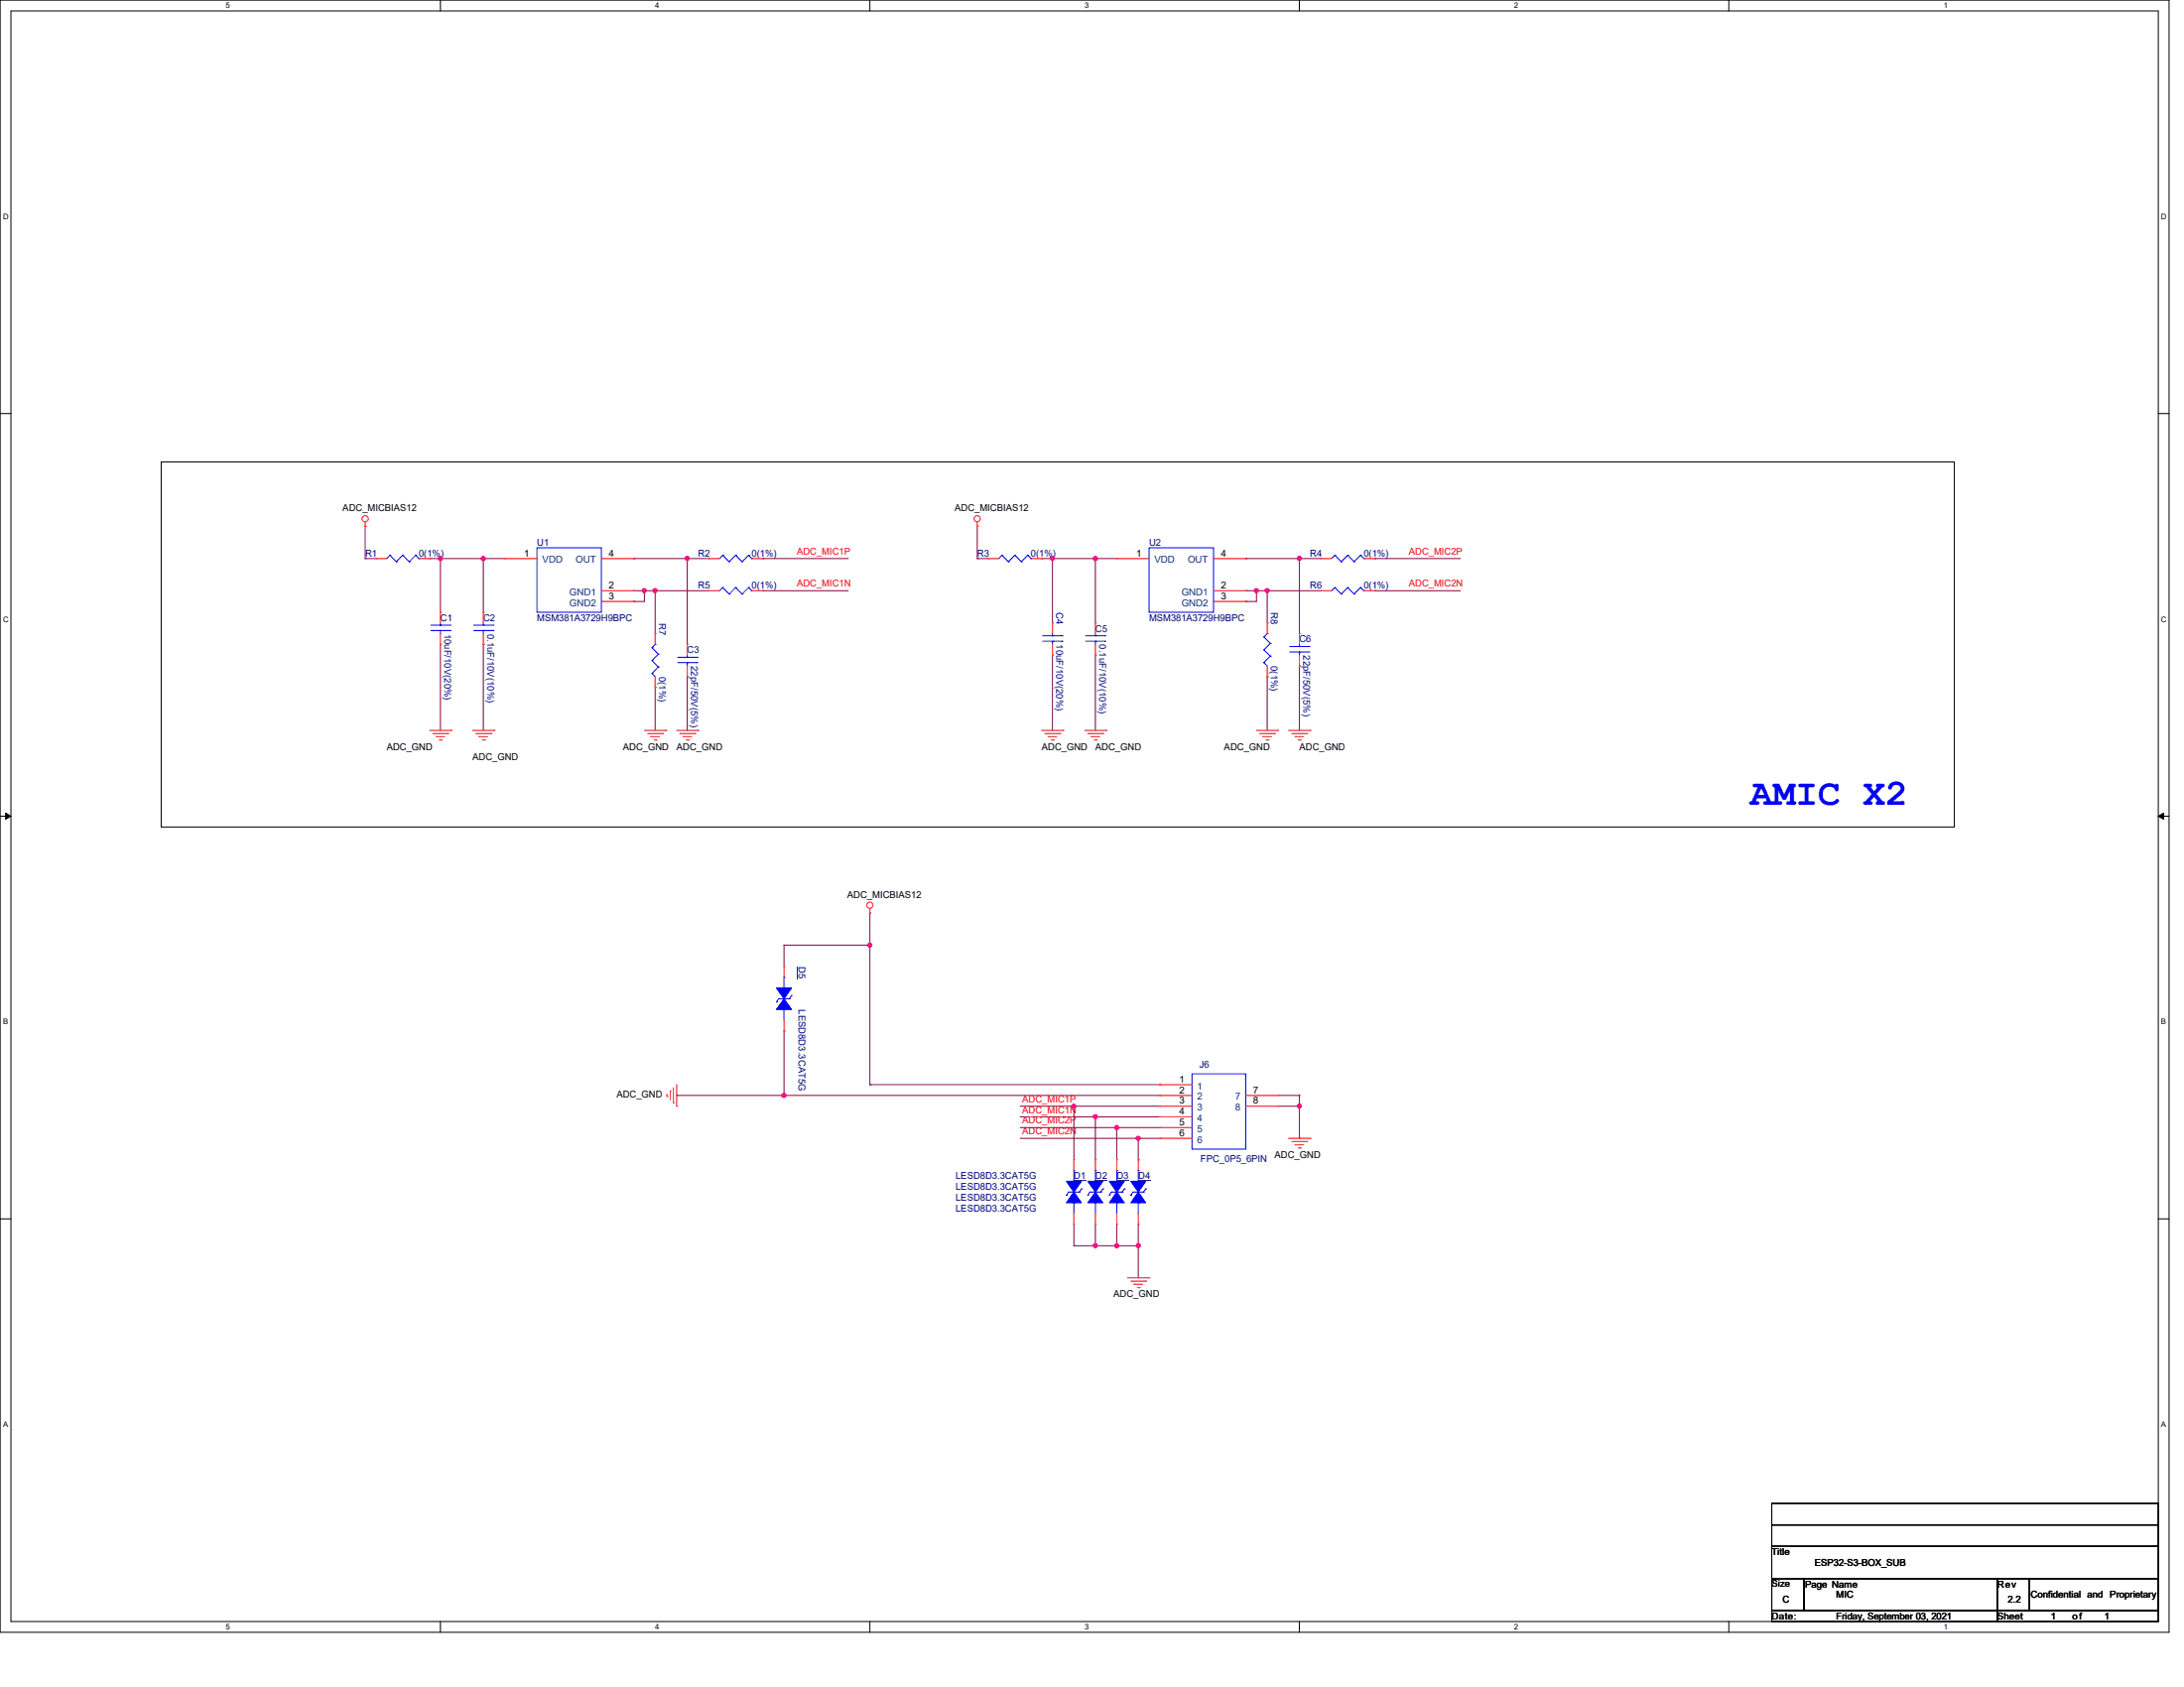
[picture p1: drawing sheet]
<svg xmlns="http://www.w3.org/2000/svg" width="558mm" height="431mm" viewBox="0 0 558 431" stroke-linecap="round" stroke-linejoin="round" font-family="sans-serif">
<g fill="none" stroke="#000" stroke-width=".25">
<path d="M0 0h554.2v417h-554.2zM2.8 2.8h548.6v411.5h-548.6zM112.5 0v2.8M222.2 0v2.8M332 0v2.8M441.7 0v2.8M0 105.7h2.8M41.2 118h458.1v93.3h-458.1zM551.4 105.7h2.8M0 208.5h2.8M1.4 207.7l1.4 .8-1.4 .8zM551.4 208.5l1.4-.8v1.6z"/>
<path d="M551.4 208.5h2.8M0 311.4h2.8M551.4 311.4h2.8M112.5 414.3v2.7M222.2 414.3v2.7M332 414.3v2.7M441.7 414.3v2.7"/>
</g>
<path d="M1.4 207.7l1.4 .8-1.4 .8zM551.4 208.5l1.4-.8v1.6z" fill="#000"/>
<path d="M164.6 150.9h.1M164.6 150.9h2.8M167.4 150.9h.1M167.4 150.9v11" fill="none" stroke="#800040" stroke-width=".25"/>
<circle cx="167.4" cy="150.9" r=".53" fill="#f0f"/>
<circle cx="167.4" cy="150.9" r=".53" fill="none" stroke="#f0f" stroke-width=".25"/>
<path d="M161.9 150.9h.1M161.9 150.9h2.7M167.4 150.9h.1M167.4 150.9h13.7M167.4 175.6h.1M167.4 175.6v11" fill="none" stroke="#800040" stroke-width=".25"/>
<circle cx="164.6" cy="150.9" r=".53" fill="#f0f"/>
<circle cx="164.6" cy="150.9" r=".53" fill="none" stroke="#f0f" stroke-width=".25"/>
<path d="M109.8 142.7h.1M109.8 142.7h2.7M161.9 153.7h.1M164.6 150.9h.1M164.6 150.9v2.8h-2.7M175.6 172.9h.1M175.6 172.9v13.7" fill="none" stroke="#800040" stroke-width=".25"/>
<circle cx="112.5" cy="142.7" r=".53" fill="#f0f"/>
<circle cx="112.5" cy="142.7" r=".53" fill="none" stroke="#f0f" stroke-width=".25"/>
<path d="M112.5 142.7h.1M112.5 142.7v13.7M112.5 142.7h16.5M123.5 142.7h.1M123.5 142.7v13.7M112.5 164.6h.1M112.5 164.6v22M123.5 164.6h.1M123.5 164.6v22" fill="none" stroke="#800040" stroke-width=".25"/>
<circle cx="123.5" cy="142.7" r=".53" fill="#f0f"/>
<circle cx="123.5" cy="142.7" r=".53" fill="none" stroke="#f0f" stroke-width=".25"/>
<path d="M93.3 134.5h.1M93.3 134.5v8.2M93.3 142.7h.1M93.3 142.7h2.8M161.9 142.7h.1M161.9 142.7h13.7M175.6 142.7h.1M175.6 142.7v21.9" fill="none" stroke="#800040" stroke-width=".25"/>
<circle cx="175.6" cy="142.7" r=".53" fill="#f0f"/>
<circle cx="175.6" cy="142.7" r=".53" fill="none" stroke="#f0f" stroke-width=".25"/>
<path d="M175.6 142.7h.1M175.6 142.7h5.5M194.8 142.7h.1M194.8 150.9h.1M194.8 142.7h21.9M194.8 150.9h21.9M321 150.9h.1M321 150.9h2.8M323.8 150.9h.1M323.8 150.9v8.3" fill="none" stroke="#800040" stroke-width=".25"/>
<circle cx="323.7" cy="150.9" r=".53" fill="#f0f"/>
<circle cx="323.7" cy="150.9" r=".53" fill="none" stroke="#f0f" stroke-width=".25"/>
<path d="M318.3 150.9h.1M318.3 150.9h2.7M323.8 150.9h.1M323.8 150.9h13.7M323.8 172.9h.1M323.8 172.9v13.7" fill="none" stroke="#800040" stroke-width=".25"/>
<circle cx="321" cy="150.9" r=".53" fill="#f0f"/>
<circle cx="321" cy="150.9" r=".53" fill="none" stroke="#f0f" stroke-width=".25"/>
<path d="M266.1 142.7h.1M266.1 142.7h13.8M268.9 142.7h.1M268.9 142.7v16.5M279.9 142.7h.1M279.9 142.7v16.5M318.3 153.7h.1M321 150.9h.1M321 150.9v2.8h-2.7M332 170.1h.1M332 170.1v16.5" fill="none" stroke="#800040" stroke-width=".25"/>
<circle cx="279.8" cy="142.7" r=".53" fill="#f0f"/>
<circle cx="279.8" cy="142.7" r=".53" fill="none" stroke="#f0f" stroke-width=".25"/>
<circle cx="268.9" cy="142.7" r=".53" fill="#f0f"/>
<circle cx="268.9" cy="142.7" r=".53" fill="none" stroke="#f0f" stroke-width=".25"/>
<g fill="none" stroke="#800040" stroke-width=".25">
<path d="M249.7 134.5h.1M249.7 134.5v8.2M249.7 142.7h.1M249.7 142.7h2.7M279.9 142.7h.1M279.9 142.7h5.4M318.3 142.7h.1M318.3 142.7h13.7M332 142.7h.1M332 142.7v19.2M268.9 167.4h.1M268.9 167.4v19.2"/>
<path d="M279.9 167.4h.1M279.9 167.4v19.2"/>
</g>
<circle cx="332" cy="142.7" r=".53" fill="#f0f"/>
<circle cx="332" cy="142.7" r=".53" fill="none" stroke="#f0f" stroke-width=".25"/>
<path d="M332 142.7h.1M332 142.7h5.5M351.2 142.7h.1M351.2 150.9h.1M351.2 142.7h21.9M351.2 150.9h21.9M222.2 233.2h.1M222.2 233.2v8.3M222.2 277.1h.1M222.2 277.1h74.1M260.6 285.3h19.3M279.9 285.3h.1" fill="none" stroke="#800040" stroke-width=".25"/>
<circle cx="279.8" cy="285.3" r=".53" fill="#f0f"/>
<circle cx="279.8" cy="285.3" r=".53" fill="none" stroke="#f0f" stroke-width=".25"/>
<path d="M260.6 282.6h13.8M260.6 290.8h30.2M274.4 282.6h.1M290.8 290.8h.1" fill="none" stroke="#800040" stroke-width=".25"/>
<circle cx="290.8" cy="290.8" r=".53" fill="#f0f"/>
<circle cx="290.8" cy="290.8" r=".53" fill="none" stroke="#f0f" stroke-width=".25"/>
<path d="M260.6 288.1h24.7M285.3 288.1h.1" fill="none" stroke="#800040" stroke-width=".25"/>
<circle cx="285.3" cy="288.1" r=".53" fill="#f0f"/>
<circle cx="285.3" cy="288.1" r=".53" fill="none" stroke="#f0f" stroke-width=".25"/>
<path d="M172.9 279.9h.1M172.9 279.9h123.4M296.3 279.9h.1" fill="none" stroke="#800040" stroke-width=".25"/>
<circle cx="200.3" cy="279.8" r=".53" fill="#f0f"/>
<circle cx="200.3" cy="279.8" r=".53" fill="none" stroke="#f0f" stroke-width=".25"/>
<path d="M200.3 241.5h.1M200.3 241.5v5.4M200.3 241.5h21.9M200.3 263.4h.1M200.3 263.4v16.5" fill="none" stroke="#800040" stroke-width=".25"/>
<circle cx="222.2" cy="241.4" r=".53" fill="#f0f"/>
<circle cx="222.2" cy="241.4" r=".53" fill="none" stroke="#f0f" stroke-width=".25"/>
<path d="M222.2 241.5h.1M222.2 241.5v35.6M274.4 282.6h.1M274.4 282.6v13.7M274.4 282.6h21.9" fill="none" stroke="#800040" stroke-width=".25"/>
<circle cx="274.3" cy="282.6" r=".53" fill="#f0f"/>
<circle cx="274.3" cy="282.6" r=".53" fill="none" stroke="#f0f" stroke-width=".25"/>
<path d="M279.9 285.3h.1M279.9 285.3v11M279.9 285.3h16.4M285.3 288.1h.1M285.3 288.1v8.2M285.3 288.1h11M290.8 296.3h.1M296.3 290.8h.1M296.3 290.8h-5.5v5.5M290.8 318.3h.1M290.8 312.8v5.5" fill="none" stroke="#800040" stroke-width=".25"/>
<circle cx="290.8" cy="318.2" r=".53" fill="#f0f"/>
<circle cx="290.8" cy="318.2" r=".53" fill="none" stroke="#f0f" stroke-width=".25"/>
<path d="M274.4 318.3h.1M274.4 312.8v5.5M274.4 318.3h5.5M279.9 318.3h.1" fill="none" stroke="#800040" stroke-width=".25"/>
<circle cx="279.8" cy="318.2" r=".53" fill="#f0f"/>
<circle cx="279.8" cy="318.2" r=".53" fill="none" stroke="#f0f" stroke-width=".25"/>
<path d="M279.9 318.3h.1M279.9 312.8v5.5M279.9 318.3h5.4M285.3 318.3h.1M285.3 312.8v5.5M290.8 318.3v8.2M290.8 326.5h.1" fill="none" stroke="#800040" stroke-width=".25"/>
<circle cx="285.3" cy="318.2" r=".53" fill="#f0f"/>
<circle cx="285.3" cy="318.2" r=".53" fill="none" stroke="#f0f" stroke-width=".25"/>
<path d="M326.5 279.9h5.5M332 279.9h.1M332 279.9v10.9M326.5 282.6h5.5M332 282.6h.1M332 290.8h.1M285.3 318.3h5.5M290.8 318.3h.1" fill="none" stroke="#800040" stroke-width=".25"/>
<circle cx="332" cy="282.6" r=".53" fill="#f0f"/>
<circle cx="332" cy="282.6" r=".53" fill="none" stroke="#f0f" stroke-width=".25"/>
<g fill="none" stroke="#f00" stroke-width=".25">
<path d="M93.3 134.5h.1M93.3 133.4v1.1M249.7 134.5h.1M249.7 133.4v1.1M181.1 150.9h.1M181.1 142.7h.1M181.1 150.9h2.8M181.1 142.7h2.8M192.1 150.9h2.7M192.1 142.7h2.7M194.8 150.9h.1M194.8 142.7h.1"/>
<path d="M167.4 175.6h.1M167.4 161.9h.1M167.4 161.9v2.7M167.4 172.9v2.7M109.8 186.6h5.5M110.6 187.4h3.8M111.4 188.2h.1M111.4 188.2h2.2M112.3 189.1h.5M112.8 189.1h.1M114.4 187.4h.1M115.3 186.6h.1"/>
<path d="M120.7 186.6h5.5M121.6 187.4h3.8M122.4 188.2h.1M122.4 188.2h2.2M123.2 189.1h.6M123.8 189.1h.1M125.4 187.4h.1M126.2 186.6h.1M164.6 186.6h5.5M165.5 187.4h3.8M166.3 188.2h.1M166.3 188.2h2.2"/>
<path d="M167.1 189.1h.5M167.6 189.1h.1M169.3 187.4h.1M170.1 186.6h.1M172.9 186.6h5.5M173.7 187.4h3.8M174.5 188.2h.1M174.5 188.2h2.2M175.3 189.1h.6M175.9 189.1h.1M177.5 187.4h.1M178.4 186.6h.1"/>
<path d="M266.1 186.6h5.5M267 187.4h3.8M267.8 188.2h.1M267.8 188.2h2.2M268.6 189.1h.6M269.2 189.1h.1M270.8 187.4h.1M271.6 186.6h.1M277.1 186.6h5.5M277.9 187.4h3.9M278.8 188.2h.1M278.8 188.2h2.2"/>
<path d="M279.6 189.1h.5M280.1 189.1h.1M281.8 187.4h.1M282.6 186.6h.1M321 186.6h5.5M321.8 187.4h3.9M322.7 188.2h.1M322.7 188.2h2.2M323.5 189.1h.5M324 189.1h.1M325.7 187.4h.1M326.5 186.6h.1"/>
<path d="M329.2 186.6h5.5M330.1 187.4h3.8M330.9 188.2h.1M330.9 188.2h2.2M331.7 189.1h.5M332.2 189.1h.1M333.9 187.4h.1M334.7 186.6h.1M222.2 233.2h.1M222.2 232.1v1.1M170.4 279.6v.5M171.2 278.8h.1"/>
<path d="M171.2 278.8v2.2M172 277.9v3.9M172.9 277.1v5.5M170.4 280.1h.1M172 281.8h.1M172.9 282.6h.1M329.2 290.8h5.5M330.1 291.6h3.8M330.9 292.5h.1M330.9 292.5h2.2M331.7 293.3h.5M332.2 293.3h.1"/>
<path d="M333.9 291.6h.1M334.7 290.8h.1M288.1 326.5h5.5M288.9 327.3h3.8M289.7 328.1h.1M289.7 328.1h2.2M290.6 329h.5M291.1 329h.1M292.7 327.3h.1M293.6 326.5h.1"/>
<circle cx="93.3" cy="132.5" r=".8"/>
<circle cx="249.7" cy="132.5" r=".78"/>
<circle cx="222.2" cy="231.3" r=".79"/>
</g>
<path d="M452.7 389.6h98.7v5.5h-98.7zM452.7 395.1h98.7v8.2h-98.7zM452.7 384.1h98.7v5.5h-98.7zM452.7 403.3h8.2v8.2h-8.2zM452.7 411.5h57.6v2.8h-57.6zM452.7 403.3h98.7v8.2h-98.7zM460.9 403.3h49.4v8.2h-49.4zM510.3 403.3h8.2v8.2h-8.2zM510.3 411.5h41.1v2.8h-41.1zM518.5 403.3h32.9v8.2h-32.9z" fill="none" stroke="#000" stroke-width=".25"/>
<g fill="none" stroke="#00f" stroke-width=".25">
<path d="M184.7 150.1h.1M184.7 141.9h.1M184.7 150.1l-.8 .8M184.7 150.1l1.6 1.7M184.7 141.9l-.8 .8M184.7 141.9l1.6 1.6M186.3 151.8h.1M186.3 143.5h.1M188 150.1h.1M188 141.9h.1M188 150.1l-1.7 1.7M188 150.1l1.6 1.7"/>
<path d="M188 141.9l-1.7 1.6M188 141.9l1.6 1.6M189.6 151.8h.1M189.6 143.5h.1M191.3 150.1h.1M191.3 141.9h.1M191.3 150.1l-1.7 1.7M191.3 150.1l.8 .8M191.3 141.9l-1.7 1.6M191.3 141.9l.8 .8M192.1 150.9h.1M192.1 142.7h.1"/>
<path d="M166.6 172h.1M166.6 168.7h.1M166.6 165.5h.1M166.6 172l.8 .9M166.6 168.7l1.6 1.7M166.6 165.5l1.6 1.6M167.4 164.6h.1M167.4 164.6l-.8 .9M168.2 170.4h.1M168.2 167.1h.1M168.2 170.4l-1.6 1.6M168.2 167.1l-1.6 1.6"/>
<path d="M279.9 299h.1M279.9 299v2.8M278.5 304.5h2.7M279.9 307.3h.1M279.9 307.3v2.7M281.2 304.5h.1"/>
</g>
<path d="M279.9 304.5l1.9 2.8h-3.9z" fill-rule="evenodd" fill="#00f"/>
<path d="M277.9 305.4h.1M278.5 304.5l-.6 .9M279.9 304.5l1.9 2.8h-3.9zM281.8 303.7h.1M281.8 303.7l-.6 .8" fill="none" stroke="#00f" stroke-width=".25"/>
<path d="M277.9 301.8h3.9l-1.9 2.7z" fill-rule="evenodd" fill="#00f"/>
<path d="M290.8 299h.1M290.8 299v2.8M277.9 301.8h3.9l-1.9 2.7zM289.5 304.5h2.7M290.8 307.3h.1M290.8 307.3v2.7M292.2 304.5h.1" fill="none" stroke="#00f" stroke-width=".25"/>
<path d="M279.8 301.6h3.1" fill="none" stroke="#000080" stroke-width=".25"/>
<path d="M279.9 296.3h.1M279.9 296.3v2.7M279.9 312.8h.1M279.9 310v2.8" fill="none" stroke="#f00" stroke-width=".25"/>
<path d="M290.8 304.5l1.9 2.8h-3.8z" fill-rule="evenodd" fill="#00f"/>
<path d="M288.9 305.4h.1M289.5 304.5l-.6 .9M290.8 304.5l1.9 2.8h-3.8zM292.7 303.7h.1M292.7 303.7l-.5 .8" fill="none" stroke="#00f" stroke-width=".25"/>
<path d="M288.9 301.8h3.8l-1.9 2.7z" fill-rule="evenodd" fill="#00f"/>
<path d="M198.9 255.2h2.8M200.3 257.9h.1M200.3 249.7h.1M200.3 249.7v2.7M200.3 257.9v2.7M201.7 255.2h.1M288.9 301.8h3.8l-1.9 2.7z" fill="none" stroke="#00f" stroke-width=".25"/>
<path d="M290.8 301.6h3.1" fill="none" stroke="#000080" stroke-width=".25"/>
<path d="M290.8 296.3h.1M290.8 296.3v2.7M290.8 312.8h.1M290.8 310v2.8" fill="none" stroke="#f00" stroke-width=".25"/>
<path d="M200.3 255.2l1.9 2.7h-3.8z" fill-rule="evenodd" fill="#00f"/>
<path d="M198.4 256h.1M198.9 255.2l-.5 .8M200.3 255.2l1.9 2.7h-3.8zM202.2 254.3h.1M202.2 254.3l-.5 .9" fill="none" stroke="#00f" stroke-width=".25"/>
<path d="M198.4 252.4h3.8l-1.9 2.8z" fill-rule="evenodd" fill="#00f"/>
<g fill="none" stroke="#00f" stroke-width=".25">
<path d="M99.6 141.9h.1M99.6 141.9l-.8 .8M99.6 141.9l1.7 1.6M101.3 143.5h.1M102.9 141.9h.1M102.9 141.9l-1.6 1.6M102.9 141.9l1.7 1.6M104.6 143.5h.1M106.2 141.9h.1M106.2 141.9l-1.6 1.6M106.2 141.9l.8 .8M107 142.7h.1"/>
<path d="M121 159.7h5M123.5 159.7h.1M123.5 159.2v.5M126 159.7h.1M256 141.9h.1M256 141.9l-.8 .8M256 141.9l1.6 1.6M257.6 143.5h.1M259.3 141.9h.1M259.3 141.9l-1.7 1.6M259.3 141.9l1.6 1.6M260.9 143.5h.1"/>
<path d="M262.6 141.9h.1M262.6 141.9l-1.7 1.6M262.6 141.9l.8 .8M263.4 142.7h.1M121 161.1h5M123.5 161.1h.1M123.5 161.1v.8M126 161.1h.1M266.4 163.8h5M266.4 162.4h5M268.9 162.4h.1M268.9 163.8h.1"/>
<path d="M268.9 161.9v.5M268.9 163.8v.8M271.4 163.8h.1M271.4 162.4h.1M277.4 163.8h4.9M277.4 162.4h4.9M279.9 162.4h.1M279.9 163.8h.1M279.9 161.9v.5M279.9 163.8v.8M282.3 163.8h.1M282.3 162.4h.1"/>
<path d="M198.4 252.4h3.8l-1.9 2.8zM274.4 299h.1M274.4 299v2.8M273 304.5h2.8M274.4 307.3h.1M274.4 307.3v2.7M275.8 304.5h.1"/>
</g>
<path d="M203.7 246.9v3.1" fill="none" stroke="#000080" stroke-width=".25"/>
<g fill="none" stroke="#f00" stroke-width=".25">
<path d="M96.1 142.7h.1M96.1 142.7h2.7M107 142.7h2.8M109.8 142.7h.1M123.5 156.4h.1M123.5 156.4v2.8M252.4 142.7h.1M252.4 142.7h2.8M263.4 142.7h2.7M266.1 142.7h.1M268.9 159.2h.1M268.9 159.2v2.7"/>
<path d="M279.9 159.2h.1M279.9 159.2v2.7M123.5 164.6h.1M123.5 161.9v2.7M268.9 167.4h.1M268.9 164.6v2.8M279.9 167.4h.1M279.9 164.6v2.8M200.3 246.9h.1M200.3 246.9v2.8M200.3 263.4h.1M200.3 260.6v2.8"/>
</g>
<path d="M274.4 304.5l1.9 2.8h-3.8z" fill-rule="evenodd" fill="#00f"/>
<path d="M272.5 305.4h.1M273 304.5l-.5 .9M274.4 304.5l1.9 2.8h-3.8zM276.3 303.7h.1M276.3 303.7l-.5 .8" fill="none" stroke="#00f" stroke-width=".25"/>
<path d="M272.5 301.8h3.8l-1.9 2.7z" fill-rule="evenodd" fill="#00f"/>
<g fill="none" stroke="#00f" stroke-width=".25">
<path d="M110.1 159.7h4.9M112.5 159.7h.1M112.5 159.2v.5M115 159.7h.1M110.1 161.1h4.9M112.5 161.1h.1M112.5 161.1v.8M115 161.1h.1M329.5 166.6h4.9M329.5 165.2h4.9M332 165.2h.1M332 166.6h.1"/>
<path d="M332 164.6v.6M332 166.6v.8M334.4 166.6h.1M334.4 165.2h.1M285.3 299h.1M285.3 299v2.8M272.5 301.8h3.8l-1.9 2.7zM284 304.5h2.7M285.3 307.3h.1M285.3 307.3v2.7M286.7 304.5h.1"/>
</g>
<path d="M274.3 301.6h3.1" fill="none" stroke="#000080" stroke-width=".25"/>
<path d="M112.5 156.4h.1M112.5 156.4v2.8M112.5 164.6h.1M112.5 161.9v2.7M332 161.9h.1M332 170.1h.1M332 161.9v2.7M332 167.4v2.7M274.4 296.3h.1M274.4 296.3v2.7M274.4 312.8h.1M274.4 310v2.8" fill="none" stroke="#f00" stroke-width=".25"/>
<path d="M285.3 304.5l2 2.8h-3.9z" fill-rule="evenodd" fill="#00f"/>
<path d="M283.4 305.4h.1M284 304.5l-.6 .9M285.3 304.5l2 2.8h-3.9zM287.3 303.7h.1M287.3 303.7l-.6 .8" fill="none" stroke="#00f" stroke-width=".25"/>
<path d="M283.4 301.8h3.9l-2 2.7z" fill-rule="evenodd" fill="#00f"/>
<g fill="none" stroke="#00f" stroke-width=".25">
<path d="M137.2 140h16.5v16.4h-16.5zM293.6 140h16.4v16.4h-16.4zM341 150.1h.1M341 141.9h.1M341 150.1l-.8 .8M341 150.1l1.7 1.7M341 141.9l-.8 .8M341 141.9l1.7 1.6M342.7 151.8h.1M342.7 143.5h.1M344.3 150.1h.1M344.3 141.9h.1"/>
<path d="M344.3 150.1l-1.6 1.7M344.3 150.1l1.6 1.7M344.3 141.9l-1.6 1.6M344.3 141.9l1.6 1.6M345.9 151.8h.1M345.9 143.5h.1M347.6 150.1h.1M347.6 141.9h.1M347.6 150.1l-1.7 1.7M347.6 150.1l.8 .8M347.6 141.9l-1.7 1.6M347.6 141.9l.8 .8"/>
<path d="M348.4 150.9h.1M348.4 142.7h.1M173.1 169.3h5M173.1 167.9h5M175.6 167.9h.1M175.6 169.3h.1M175.6 167.4v.5M175.6 169.3v.8M178.1 169.3h.1M178.1 167.9h.1M322.9 169.3h.1M322.9 166h.1"/>
<path d="M322.9 162.7h.1M322.9 169.3l.9 .8M322.9 166l1.7 1.6M322.9 162.7l1.7 1.7M323.8 161.9h.1M323.8 161.9l-.9 .8M324.6 167.6h.1M324.6 164.4h.1M324.6 167.6l-1.7 1.7M324.6 164.4l-1.7 1.6M304.5 274.4h13.8v19.2h-13.8zM283.4 301.8h3.9l-2 2.7z"/>
</g>
<path d="M285.3 301.6h3.1" fill="none" stroke="#000080" stroke-width=".25"/>
<g fill="none" stroke="#f00" stroke-width=".25">
<path d="M129 142.7h.1M129 142.7h8.2M153.7 142.7h8.2M153.7 150.9h8.2M153.7 153.7h8.2M161.9 150.9h.1M161.9 153.7h.1M161.9 142.7h.1M285.3 142.7h.1M285.3 142.7h8.3M310 142.7h8.3M310 150.9h8.3"/>
<path d="M310 153.7h8.3M318.3 150.9h.1M318.3 153.7h.1M318.3 142.7h.1M323.8 159.2h.1M323.8 159.2v2.7M337.5 150.9h.1M337.5 142.7h.1M337.5 142.7h2.7M337.5 150.9h2.7M348.4 142.7h2.8M348.4 150.9h2.8"/>
<path d="M351.2 150.9h.1M351.2 142.7h.1M175.6 164.6h.1M175.6 172.9h.1M175.6 164.6v2.8M175.6 170.1v2.8M323.8 172.9h.1M323.8 170.1v2.8M296.3 277.1h.1M296.3 279.9h.1M296.3 277.1h8.2M296.3 279.9h8.2"/>
<path d="M318.3 279.9h8.2M326.5 279.9h.1M285.3 296.3h.1M285.3 296.3v2.7M296.3 282.6h.1M296.3 285.3h.1M296.3 288.1h.1M296.3 290.8h.1M296.3 282.6h8.2M296.3 285.3h8.2M296.3 288.1h8.2M296.3 290.8h8.2"/>
<path d="M318.3 282.6h8.2M326.5 282.6h.1M285.3 312.8h.1M285.3 310v2.8"/>
</g>
<circle cx="167.4" cy="150.9" r=".53" fill="#f0f"/>
<circle cx="167.4" cy="150.9" r=".53" fill="none" stroke="#f0f" stroke-width=".25"/>
<circle cx="164.6" cy="150.9" r=".53" fill="#f0f"/>
<circle cx="164.6" cy="150.9" r=".53" fill="none" stroke="#f0f" stroke-width=".25"/>
<circle cx="112.5" cy="142.7" r=".53" fill="#f0f"/>
<circle cx="112.5" cy="142.7" r=".53" fill="none" stroke="#f0f" stroke-width=".25"/>
<circle cx="123.5" cy="142.7" r=".53" fill="#f0f"/>
<circle cx="123.5" cy="142.7" r=".53" fill="none" stroke="#f0f" stroke-width=".25"/>
<circle cx="175.6" cy="142.7" r=".53" fill="#f0f"/>
<circle cx="175.6" cy="142.7" r=".53" fill="none" stroke="#f0f" stroke-width=".25"/>
<circle cx="323.7" cy="150.9" r=".53" fill="#f0f"/>
<circle cx="323.7" cy="150.9" r=".53" fill="none" stroke="#f0f" stroke-width=".25"/>
<circle cx="321" cy="150.9" r=".53" fill="#f0f"/>
<circle cx="321" cy="150.9" r=".53" fill="none" stroke="#f0f" stroke-width=".25"/>
<circle cx="279.8" cy="142.7" r=".53" fill="#f0f"/>
<circle cx="279.8" cy="142.7" r=".53" fill="none" stroke="#f0f" stroke-width=".25"/>
<circle cx="268.9" cy="142.7" r=".53" fill="#f0f"/>
<circle cx="268.9" cy="142.7" r=".53" fill="none" stroke="#f0f" stroke-width=".25"/>
<circle cx="332" cy="142.7" r=".53" fill="#f0f"/>
<circle cx="332" cy="142.7" r=".53" fill="none" stroke="#f0f" stroke-width=".25"/>
<circle cx="279.8" cy="285.3" r=".53" fill="#f0f"/>
<circle cx="279.8" cy="285.3" r=".53" fill="none" stroke="#f0f" stroke-width=".25"/>
<circle cx="290.8" cy="290.8" r=".53" fill="#f0f"/>
<circle cx="290.8" cy="290.8" r=".53" fill="none" stroke="#f0f" stroke-width=".25"/>
<circle cx="285.3" cy="288.1" r=".53" fill="#f0f"/>
<circle cx="285.3" cy="288.1" r=".53" fill="none" stroke="#f0f" stroke-width=".25"/>
<circle cx="200.3" cy="279.8" r=".53" fill="#f0f"/>
<circle cx="200.3" cy="279.8" r=".53" fill="none" stroke="#f0f" stroke-width=".25"/>
<circle cx="222.2" cy="241.4" r=".53" fill="#f0f"/>
<circle cx="222.2" cy="241.4" r=".53" fill="none" stroke="#f0f" stroke-width=".25"/>
<circle cx="274.3" cy="282.6" r=".53" fill="#f0f"/>
<circle cx="274.3" cy="282.6" r=".53" fill="none" stroke="#f0f" stroke-width=".25"/>
<circle cx="290.8" cy="318.2" r=".53" fill="#f0f"/>
<circle cx="290.8" cy="318.2" r=".53" fill="none" stroke="#f0f" stroke-width=".25"/>
<circle cx="279.8" cy="318.2" r=".53" fill="#f0f"/>
<circle cx="279.8" cy="318.2" r=".53" fill="none" stroke="#f0f" stroke-width=".25"/>
<circle cx="285.3" cy="318.2" r=".53" fill="#f0f"/>
<circle cx="285.3" cy="318.2" r=".53" fill="none" stroke="#f0f" stroke-width=".25"/>
<circle cx="332" cy="282.6" r=".53" fill="#f0f"/>
<circle cx="332" cy="282.6" r=".53" fill="none" stroke="#f0f" stroke-width=".25"/>
<text font-size="9.6" fill="#00f" x="447.2" y="205.6">AMIC X2</text>
<g font-size="2.5">
<text x="87.5" y="130.7">ADC_MICBIAS12</text>
<text x="243.9" y="130.7">ADC_MICBIAS12</text>
<text x="133.9" y="142.1">1</text>
<text x="155.6" y="142.1">4</text>
<text x="290.3" y="142.1">1</text>
<text x="312" y="142.1">4</text>
<text x="155.6" y="150.3">2</text>
<text x="155.6" y="153.1">3</text>
<text x="312" y="150.3">2</text>
<text x="312" y="153.1">3</text>
<text x="98.8" y="191.6">ADC_GND</text>
<text x="159.2" y="191.6">ADC_GND</text>
<text x="172.9" y="191.6">ADC_GND</text>
<text x="266.1" y="191.6">ADC_GND</text>
<text x="279.9" y="191.6">ADC_GND</text>
<text x="312.8" y="191.6">ADC_GND</text>
<text x="332" y="191.6">ADC_GND</text>
<text x="120.7" y="194.3">ADC_GND</text>
<text x="216.5" y="229.4">ADC_MICBIAS12</text>
<text x="157.5" y="280.5">ADC_GND</text>
<text x="301.3" y="276.5">1</text>
<text x="301.3" y="279.3">2</text>
<text x="320.2" y="279.3">7</text>
<text x="301.3" y="282">3</text>
<text x="301.3" y="284.7">4</text>
<text x="301.3" y="287.5">5</text>
<text x="320.2" y="282">8</text>
<text x="301.3" y="290.2">6</text>
<text x="325.7" y="295.8">ADC_GND</text>
<text x="284.5" y="331.5">ADC_GND</text>
<text x="452.7" y="397.3">Title</text>
<text x="463.6" y="400.1">ESP32-S3-BOX_SUB</text>
<text x="461.2" y="405.6">Page Name</text>
<text x="510.3" y="405.6">Rev</text>
<text x="452.7" y="413.8">Date:</text>
<text x="455.4" y="409.4">C</text>
<text x="469.1" y="408.3">MIC</text>
<text x="469.1" y="413.8">Friday, September 03, 2021</text>
<text x="510.3" y="413.8">Sheet</text>
<text x="513" y="409.4">2.2</text>
<text x="518.8" y="408.3">Confidential and Proprietary</text>
<text x="524" y="413.8">1</text>
<text x="529.5" y="413.8">of</text>
<text x="537.7" y="413.8">1</text>
</g>
<g font-size="2.5" fill="#000080">
<text x="93.3" y="142.2">R1</text>
<text x="107" y="142.2">0(1%)</text>
<text x="137.2" y="139.4">U1</text>
<text x="178.4" y="142.2">R2</text>
<text x="192.1" y="142.2">0(1%)</text>
<text x="249.7" y="142.2">R3</text>
<text x="263.4" y="142.2">0(1%)</text>
<text x="293.6" y="139.4">U2</text>
<text x="334.7" y="142.2">R4</text>
<text x="348.4" y="142.2">0(1%)</text>
<text x="178.4" y="150.4">R5</text>
<text x="192.1" y="150.4">0(1%)</text>
<text x="334.7" y="150.4">R6</text>
<text x="348.4" y="150.4">0(1%)</text>
<text x="112.5" y="158.7">C1</text>
<text x="113.5" y="161.9" transform="rotate(90 113.5 161.9)">10uF/10V(20%)</text>
<text x="123.5" y="158.7">C2</text>
<text x="124.5" y="161.9" transform="rotate(90 124.5 161.9)">0.1uF/10V(10%)</text>
<text x="137.2" y="158.7">MSM381A3729H9BPC</text>
<text x="168.4" y="159.2" transform="rotate(90 168.4 159.2)">R7</text>
<text x="269.9" y="156.4" transform="rotate(90 269.9 156.4)">C4</text>
<text x="279.9" y="161.4">C5</text>
<text x="293.6" y="158.7">MSM381A3729H9BPC</text>
<text x="324.7" y="156.4" transform="rotate(90 324.7 156.4)">R8</text>
<text x="175.6" y="166.9">C3</text>
<text x="269.9" y="164.6" transform="rotate(90 269.9 164.6)">10uF/10V(20%)</text>
<text x="280.9" y="164.6" transform="rotate(90 280.9 164.6)">0.1uF/10V(10%)</text>
<text x="332" y="164.1">C6</text>
<text x="333" y="167.4" transform="rotate(90 333 167.4)">22pF/50V(5%)</text>
<text x="168.4" y="172.9" transform="rotate(90 168.4 172.9)">0(1%)</text>
<text x="176.6" y="170.1" transform="rotate(90 176.6 170.1)">22pF/50V(5%)</text>
<text x="324.7" y="170.1" transform="rotate(90 324.7 170.1)">0(1%)</text>
<text x="204" y="246.9" transform="rotate(90 204 246.9)">D5</text>
<text x="204" y="257.9" transform="rotate(90 204 257.9)">LESD8D3.3CAT5G</text>
<text x="306.5" y="272.8">J6</text>
<text x="306.7" y="296.9">FPC_0P5_6PIN</text>
<text x="244.2" y="304">LESD8D3.3CAT5G</text>
<text x="244.2" y="301.3">LESD8D3.3CAT5G</text>
<text x="274.4" y="301.3">D1</text>
<text x="279.9" y="301.3">D2</text>
<text x="285.3" y="301.3">D3</text>
<text x="290.8" y="301.3">D4</text>
<text x="244.2" y="309.5">LESD8D3.3CAT5G</text>
<text x="244.2" y="306.8">LESD8D3.3CAT5G</text>
</g>
<g font-size="2.5" fill="#004080">
<text x="138.6" y="143.8">VDD</text>
<text x="147.1" y="143.8">OUT</text>
<text x="294.9" y="143.8">VDD</text>
<text x="303.5" y="143.8">OUT</text>
<text x="145.5" y="152.1">GND1</text>
<text x="145.5" y="154.8">GND2</text>
<text x="301.9" y="152.1">GND1</text>
<text x="301.9" y="154.8">GND2</text>
<text x="305.9" y="278.3">1</text>
<text x="305.9" y="281">2</text>
<text x="315.6" y="281">7</text>
<text x="305.9" y="283.8">3</text>
<text x="305.9" y="286.5">4</text>
<text x="315.6" y="283.8">8</text>
<text x="305.9" y="289.2">5</text>
<text x="305.9" y="292">6</text>
</g>
<g font-size="2.5" fill="#f00">
<text x="203.6" y="141.7">ADC_MIC1P</text>
<text x="360" y="141.7">ADC_MIC2P</text>
<text x="203.6" y="149.9">ADC_MIC1N</text>
<text x="360" y="149.9">ADC_MIC2N</text>
<text x="261.2" y="281.6">ADC_MIC1P</text>
<text x="261.2" y="284.4">ADC_MIC1N</text>
<text x="261.2" y="287.1">ADC_MIC2P</text>
<text x="261.2" y="289.9">ADC_MIC2N</text>
</g>
<text font-size="2.4" x="452.7" y="405.5">Size</text>
<g font-size="2">
<text x="57.7" y="2.1">5</text>
<text x="167.4" y="2.1">4</text>
<text x="277.1" y="2.1">3</text>
<text x="386.8" y="2.1">2</text>
<text x="496.6" y="2.1">1</text>
<text x=".8" y="56">D</text>
<text x="552.2" y="56">D</text>
<text x=".8" y="158.9">C</text>
<text x="552.2" y="158.9">C</text>
<text x=".8" y="261.7">B</text>
<text x="552.2" y="261.7">B</text>
<text x=".8" y="364.6">A</text>
<text x="552.2" y="364.6">A</text>
<text x="57.7" y="416.3">5</text>
<text x="167.4" y="416.3">4</text>
<text x="277.1" y="416.3">3</text>
<text x="386.8" y="416.3">2</text>
<text x="496.6" y="416.3">1</text>
</g>
</svg>
